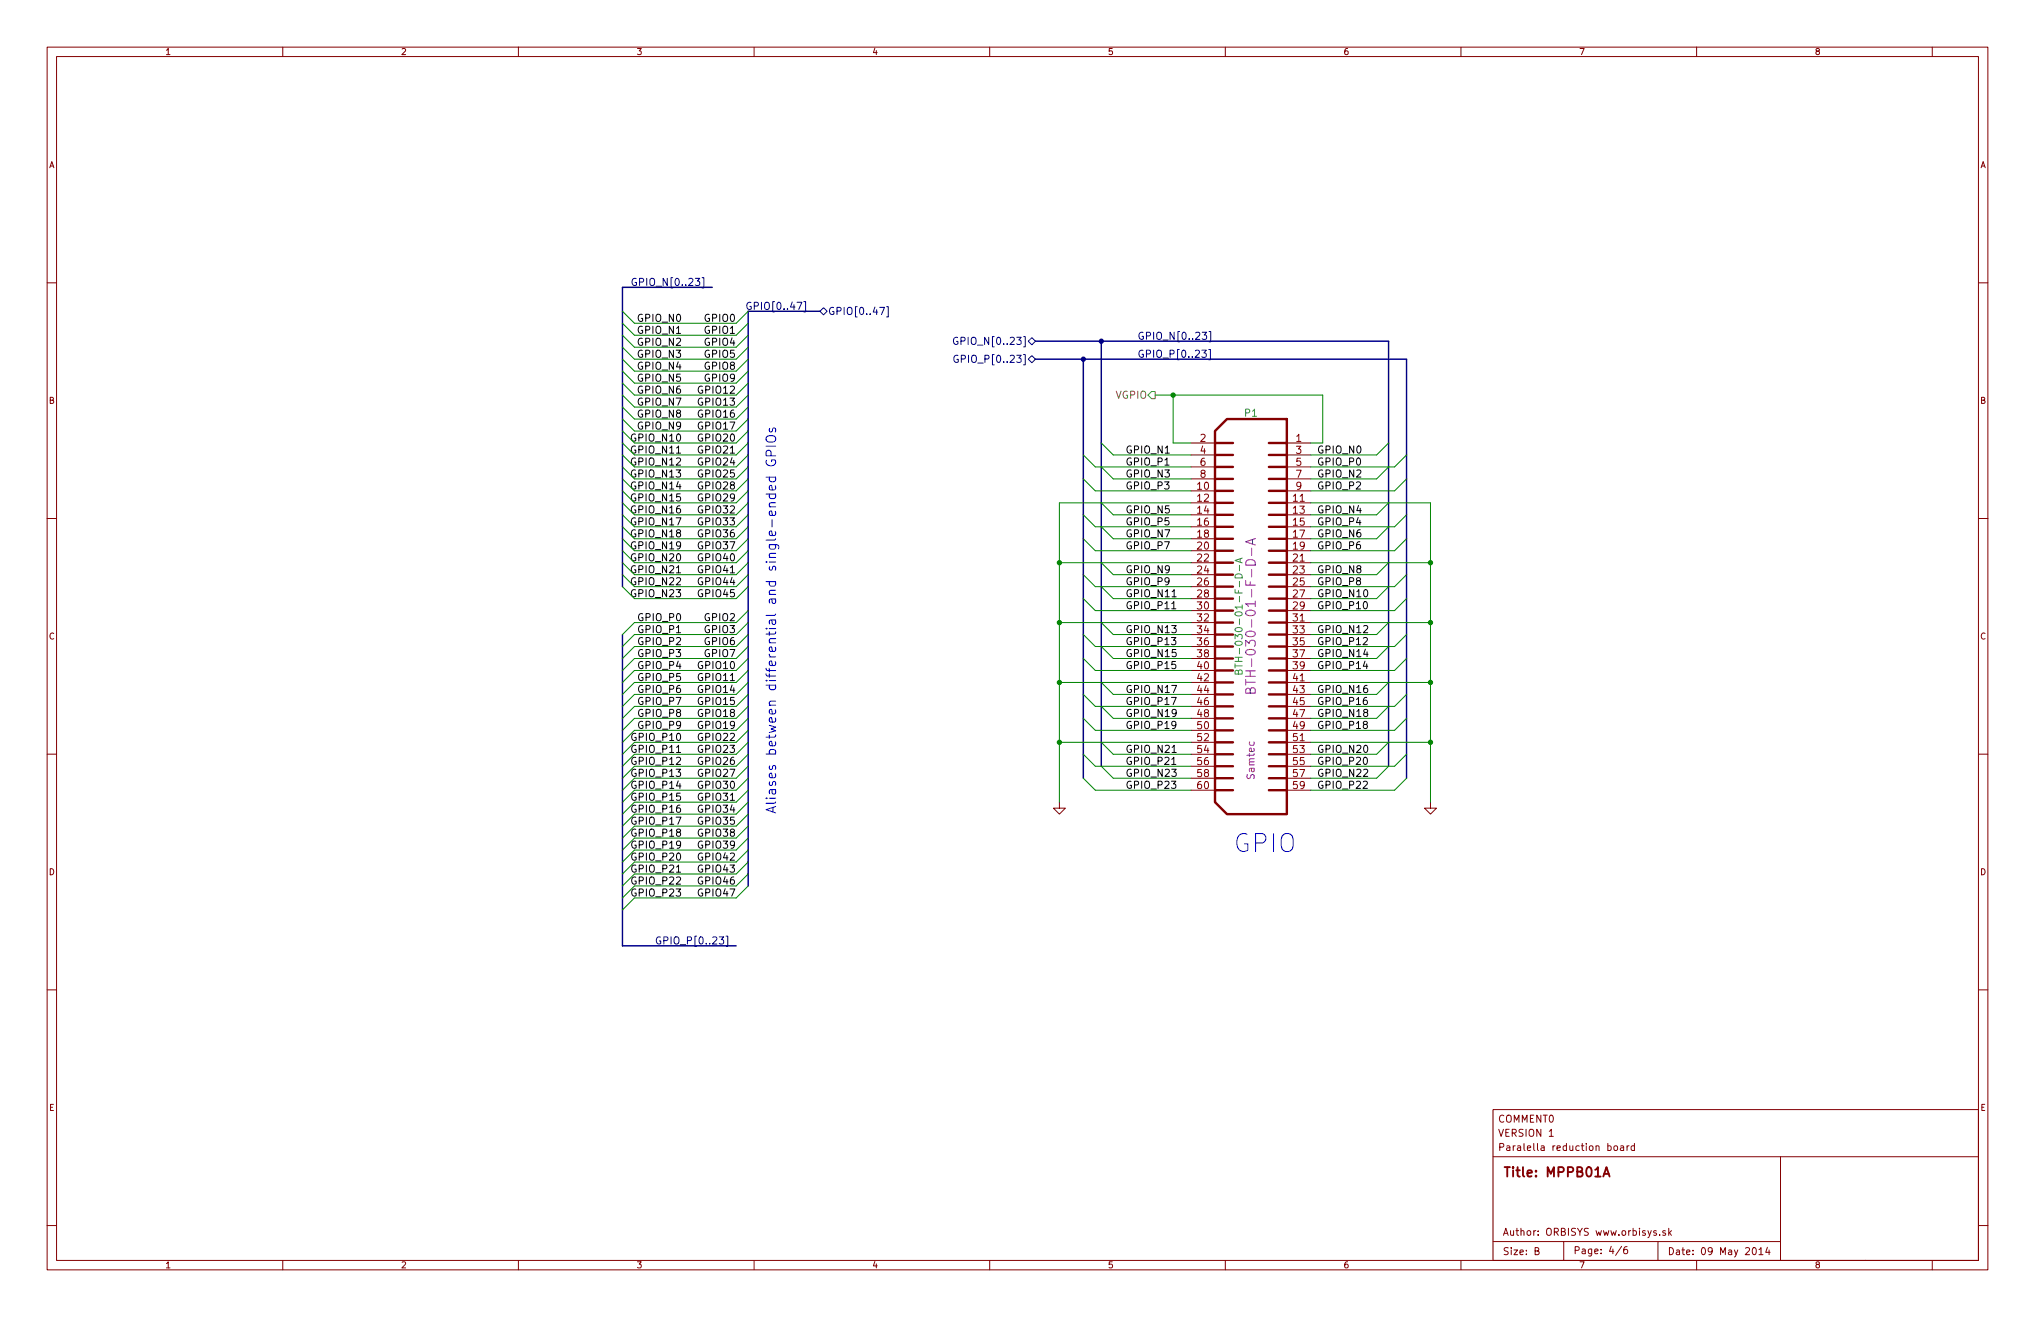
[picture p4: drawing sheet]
<svg xmlns="http://www.w3.org/2000/svg" width="432mm" height="279mm" viewBox="0 0 432 279" stroke-linecap="round" stroke-linejoin="round" font-family="sans-serif">
<g fill="none" stroke="#840000" stroke-width=".21">
<path d="M10 10h411.8v259.4h-411.8zM12 12h407.8v255.4h-407.8zM60 10v2M110 10v2M160 10v2M210 10v2M260 10v2M310 10v2M360 10v2M410 10v2M10 60h2M419.8 60h2"/>
<path d="M252.7 94h5.1M252.7 96.5h5.1M252.7 99.1h5.1M273 94h5.1M273 96.5h5.1M273 99.1h5.1M10 110h2M252.7 104.1h5.1M252.7 106.7h5.1M252.7 109.2h5.1M252.7 111.8h5.1M252.7 114.3h5.1"/>
<path d="M252.7 116.8h5.1M252.7 119.4h5.1M252.7 101.6h5.1M273 104.1h5.1M273 106.7h5.1M273 109.2h5.1M273 111.8h5.1M273 114.3h5.1M273 116.8h5.1M273 119.4h5.1M273 101.6h5.1M419.8 110h2"/>
<path d="M252.7 121.9h5.1M252.7 124.5h5.1M252.7 127h5.1M252.7 129.5h5.1M252.7 132.1h5.1M252.7 134.6h5.1M252.7 137.2h5.1M252.7 139.7h5.1M273 121.9h5.1M273 124.5h5.1M273 127h5.1M273 129.5h5.1"/>
<path d="M273 132.1h5.1M273 134.6h5.1M273 137.2h5.1M273 139.7h5.1M10 160h2M252.7 142.2h5.1M252.7 144.8h5.1M252.7 147.3h5.1M252.7 149.9h5.1M252.7 152.4h5.1M252.7 154.9h5.1M252.7 157.5h5.1"/>
<path d="M273 142.2h5.1M273 144.8h5.1M273 147.3h5.1M273 149.9h5.1M273 152.4h5.1M273 154.9h5.1M273 157.5h5.1M419.8 160h2M224.8 170.2v1.3h1.3l-1.3 1.2-1.3-1.2h1.3M252.7 160h5.1M252.7 162.6h5.1M252.7 165.1h5.1"/>
<path d="M252.7 167.6h5.1M273 160h5.1M273 162.6h5.1M273 165.1h5.1M273 167.6h5.1M303.5 170.2v1.3h1.3l-1.3 1.2-1.2-1.2h1.2M10 210h2M419.8 210h2M316.8 235.4h103v32h-103zM10 260h2M316.8 245.4h103M328.7 241.1h.9"/>
<path d="M341.2 243.1h.4l.3 .3-.2 .6h-.5M342.6 243.1h.3l.3 .3v.4l-.3 .3-.3-.1-.2-.2zM343.9 243.1h.5l.1 1M344.5 243.4l-.5 .1-.2 .2 .2 .4 .5-.1M345.2 243.1v1M345.7 243.1l-.5 .3M346.8 243.1h-.4l-.3 .3 .1 .6h.6M346.8 242.6v1.5M377.8 245.4v22M419.8 260h2M60 267.4v2M110 267.4v2"/>
<path d="M160 267.4v2M210 267.4v2M260 267.4v2M310 267.4v2M316.8 263.4h61M325.7 265.4l.7-.1 .1-.2-.1-.3-.7-.1v1.5h.6l.2-.2 .1-.3-.4-.3M331.8 263.4v4M344.1 264.4l-1.3 1.9M345.2 264.5h-.4a1.01 1.01 0 0 0 0 1.5l.5-.2 .1-.5-.3-.3h-.3l-.3 .3M351.4 261.1h-.3l-.2 .2v.2l.5 .1v.4h-.5M351.8 263.4v4M352.2 261.9v.2"/>
<path d="M353.4 261.1h-.4l-.2 .2 .1 .2 .5 .1v.4h-.6M354.1 260.6v1.5M354.2 261.5l.5 .6M354.7 261.1l-.6 .5M360 267.4v2M372 264.7h.2a.8 .8 0 0 1 .5 .7 .8 .8 0 0 1-.5 .8 1 1 0 0 1-.2-1.5zM373.2 265.1l.5-.4v1.5M373.2 266.2h.9M375 264.6l-.3 1.1h.9M375.4 265.2v1M395.8 267.4h.1M410 267.4v2"/>
</g>
<path d="M340.2 249.6l.7-2 .6 2M340.4 249h.9" fill="none" stroke="#840000" stroke-width=".4"/>
<g fill="none" stroke="#840000" stroke-width=".51">
<path d="M257.8 91.4l2.5-2.5h12.7v83.8h-12.7l-2.5-2.5zM257.8 99.1h3.8M257.8 96.5h3.8M257.8 94h3.8M269.2 99.1h3.8M269.2 96.5h3.8M269.2 94h3.8M257.8 119.4h3.8M257.8 116.8h3.8M257.8 114.3h3.8M257.8 111.8h3.8M257.8 109.2h3.8"/>
<path d="M257.8 106.7h3.8M257.8 104.1h3.8M257.8 101.6h3.8M269.2 119.4h3.8M269.2 116.8h3.8M269.2 114.3h3.8M269.2 111.8h3.8M269.2 109.2h3.8M269.2 106.7h3.8M269.2 104.1h3.8M269.2 101.6h3.8M257.8 139.7h3.8"/>
<path d="M257.8 137.2h3.8M257.8 134.6h3.8M257.8 132.1h3.8M257.8 129.5h3.8M257.8 127h3.8M257.8 124.5h3.8M257.8 121.9h3.8M269.2 139.7h3.8M269.2 137.2h3.8M269.2 134.6h3.8M269.2 132.1h3.8M269.2 129.5h3.8"/>
<path d="M269.2 127h3.8M269.2 124.5h3.8M269.2 121.9h3.8M257.8 157.5h3.8M257.8 154.9h3.8M257.8 152.4h3.8M257.8 149.9h3.8M257.8 147.3h3.8M257.8 144.8h3.8M257.8 142.2h3.8M269.2 157.5h3.8M269.2 154.9h3.8"/>
<path d="M269.2 152.4h3.8M269.2 149.9h3.8M269.2 147.3h3.8M269.2 144.8h3.8M269.2 142.2h3.8M257.8 167.6h3.8M257.8 165.1h3.8M257.8 162.6h3.8M257.8 160h3.8M269.2 167.6h3.8M269.2 165.1h3.8M269.2 162.6h3.8"/>
<path d="M269.2 160h3.8"/>
</g>
<path d="M263 119.9v1.2M263.1 118.5v.8M263.6 118.4l-1.5 .5 1.5 .5M262.1 140.8v.9M262.1 141.3h1.5M262.8 142.5l.3-.4 .3 .1 .2 .2v.6h-1.5l.1-.7 .3-.1 .2 .1 .1 .7" fill="none" stroke="#008484" stroke-width=".21"/>
<path d="M265.6 116.3v1.5M265.8 114.5v.9M266.3 114.3l-2 .6 2 .7M264.3 144.2v1.1M264.3 144.7h2M265.3 146.4a.54 .54 0 0 1 .5-.5 .54 .54 0 0 1 .5 .4v.8h-2v-.7l.2-.3 .4-.1 .3 .2 .1 .9" fill="none" stroke="#840084" stroke-width=".21"/>
<path d="M244.3 83.1h.8v1.5h-.8l-.7-.8z" fill="none" stroke="#848400" stroke-width=".21"/>
<g fill="none" stroke="#000084" stroke-width=".21">
<path d="M135 59.1a.71 .71 0 0 0-.9 .7 .71 .71 0 0 0 .9 .7l.1-.6h-.3M159.3 64.2a.71 .71 0 0 0-.9 .7 .71 .71 0 0 0 .9 .7l.1-.6h-.3M174 66l.8-.7 .7 .7-.7 .8zM186.7 65.2h1l-.7 1.5M188.1 65.1h.4v2.1h-.4M203.2 71.6a.71 .71 0 0 0-.9 .7 .71 .71 0 0 0 .9 .7l.1-.6h-.3M203.3 75.4a.71 .71 0 0 0-.9 .7 .71 .71 0 0 0 .9 .7v-.6h-.3M218.2 72.4l.7-.8 .8 .8-.8 .8zM218.2 76.2l.7-.8 .8 .8-.8 .8zM255 74.3h1l-.5 .6 .4 .1v.7l-.2 .1-.7-.1M255.1 70.5h.9l-.5 .6 .5 .1v.7l-.3 .1-.6-.1M256.5 74.1h.3v2.2h-.3"/>
<path d="M256.5 70.3h.4v2.2h-.4M140.1 198.8a.71 .71 0 0 0-.8 .7 .71 .71 0 0 0 .8 .7l.1-.6h-.3"/>
</g>
<path d="M248.6 129.2h.9M248.7 126.6h.9M248.7 159.6h.9M248.6 162.2h.9" fill="none" stroke="#000" stroke-width=".21"/>
<path d="M162.6 94.7h2M162.7 97.7a1 1 0 0 0 .7 1.2 1 1 0 0 0 1.2-.8l-.2-.5h-.7v.3M162.7 92.7a1.3 1.3 0 0 1 1.9 .2 .68 .68 0 0 1-.7 .9h-.7a.68 .68 0 0 1-.6-.4 .68 .68 0 0 1 .1-.7zM163.3 90.9l-.1 .5 .3 .3 .3-.1 .2-.7h.5v.8M163.6 96.7v-.8a.55 .55 0 0 0-.5-.4 .55 .55 0 0 0-.5 .4v.8h2M162.6 104.8h2M162.6 101.2h2M163.3 104.8l-.1 .6 .4 .4h.6l.3-.2v-.8M163.3 101.2l-.1 .6 .4 .4h.6l.3-.2v-.8M164.5 103.1l.1 .6-.3 .2-1-.1v-.7l.4-.1 .2 .9" fill="none" stroke="#0000c2" stroke-width=".21"/>
<path d="M151.1 61h-19v63.5M174 66h-15.3v122M219.7 76.2h78.7v88.9M219.7 72.4h74.9v90.2M229.9 76.2v88.9M233.7 72.4v90.2M132.1 134.6v66.1h24.1" fill="none" stroke="#000084" stroke-width=".3"/>
<g fill="none" stroke="#008400" stroke-width=".21">
<path d="M132.1 76.2l2.5 2.5h21.6l2.5-2.5M132.1 78.7l2.5 2.6h21.6l2.5-2.6M132.1 68.6l2.5 2.5h21.6l2.5-2.5M132.1 71.1l2.5 2.6h21.6l2.5-2.6M132.1 73.7l2.5 2.5h21.6l2.5-2.5M132.1 66l2.5 2.6h21.6l2.5-2.6M132.1 91.4l2.5 2.6h21.6l2.5-2.6M132.1 88.9l2.5 2.5h21.6l2.5-2.5M132.1 94l2.5 2.5h21.6l2.5-2.5M132.1 96.5l2.5 2.6h21.6l2.5-2.6M132.1 81.3l2.5 2.5h21.6l2.5-2.5M132.1 99.1l2.5 2.5h21.6l2.5-2.5"/>
<path d="M132.1 83.8l2.5 2.6h21.6l2.5-2.6M132.1 86.4l2.5 2.5h21.6l2.5-2.5M229.9 96.5l2.5 2.6h20.3M233.7 94l2.5 2.5h16.5M233.7 99.1l2.5 2.5h16.5M245.1 83.8h35.6v10.2h-2.6M248.9 83.8v10.2h3.8M294.6 94l-2.5 2.5h-14M294.6 99.1l-2.5 2.5h-14M298.4 96.5l-2.5 2.6h-17.8M132.1 109.2l2.5 2.6h21.6l2.5-2.6M132.1 116.8l2.5 2.6h21.6l2.5-2.6"/>
<path d="M132.1 104.1l2.5 2.6h21.6l2.5-2.6M132.1 101.6l2.5 2.5h21.6l2.5-2.5M132.1 106.7l2.5 2.5h21.6l2.5-2.5M132.1 114.3l2.5 2.5h21.6l2.5-2.5M132.1 111.8l2.5 2.5h21.6l2.5-2.5M132.1 119.4l2.5 2.5h21.6l2.5-2.5M224.8 119.4h27.9M229.9 109.2l2.5 2.6h20.3M229.9 101.6l2.5 2.5h20.3M229.9 114.3l2.5 2.5h20.3M233.7 106.7l2.5 2.5h16.5M233.7 111.8l2.5 2.5h16.5"/>
<path d="M233.7 119.4l2.5 2.5h16.5M252.7 106.7h-27.9v63.5M278.1 119.4h25.4M278.1 106.7h25.4v63.5M294.6 106.7l-2.5 2.5h-14M294.6 111.8l-2.5 2.5h-14M294.6 119.4l-2.5 2.5h-14M298.4 109.2l-2.5 2.6h-17.8M298.4 101.6l-2.5 2.5h-17.8M298.4 114.3l-2.5 2.5h-17.8M132.1 124.5l2.5 2.5h21.6l2.5-2.5M132.1 121.9l2.5 2.6h21.6l2.5-2.6"/>
<path d="M158.7 129.5l-2.5 2.6h-21.6l-2.5 2.5M158.7 134.6l-2.5 2.6h-21.6l-2.5 2.5M158.7 139.7l-2.5 2.5h-21.6l-2.5 2.6M158.7 132.1l-2.5 2.5h-21.6l-2.5 2.6M158.7 137.2l-2.5 2.5h-21.6l-2.5 2.5M224.8 132.1h27.9M229.9 134.6l2.5 2.6h20.3M229.9 139.7l2.5 2.5h20.3M229.9 121.9l2.5 2.6h20.3M229.9 127l2.5 2.5h20.3M233.7 124.5l2.5 2.5h16.5M233.7 132.1l2.5 2.5h16.5"/>
<path d="M233.7 137.2l2.5 2.5h16.5M278.1 132.1h25.4M294.6 124.5l-2.5 2.5h-14M294.6 132.1l-2.5 2.5h-14M294.6 137.2l-2.5 2.5h-14M298.4 134.6l-2.5 2.6h-17.8M298.4 139.7l-2.5 2.5h-17.8M298.4 121.9l-2.5 2.6h-17.8M298.4 127l-2.5 2.5h-17.8M158.7 147.3l-2.5 2.6h-21.6l-2.5 2.5M158.7 157.5l-2.5 2.5h-21.6l-2.5 2.6M158.7 152.4l-2.5 2.5h-21.6l-2.5 2.6"/>
<path d="M158.7 149.9l-2.5 2.5h-21.6l-2.5 2.5M158.7 142.2l-2.5 2.6h-21.6l-2.5 2.5M158.7 144.8l-2.5 2.5h-21.6l-2.5 2.6M158.7 154.9l-2.5 2.6h-21.6l-2.5 2.5M224.8 144.8h27.9M224.8 157.5h27.9M229.9 147.3l2.5 2.6h20.3M229.9 152.4l2.5 2.5h20.3M233.7 157.5l2.5 2.5h16.5M233.7 149.9l2.5 2.5h16.5M233.7 144.8l2.5 2.5h16.5M278.1 144.8h25.4"/>
<path d="M278.1 157.5h25.4M294.6 157.5l-2.5 2.5h-14M294.6 149.9l-2.5 2.5h-14M294.6 144.8l-2.5 2.5h-14M298.4 147.3l-2.5 2.6h-17.8M298.4 152.4l-2.5 2.5h-17.8M158.7 165.1l-2.5 2.5h-21.6l-2.5 2.6M158.7 162.6l-2.5 2.5h-21.6l-2.5 2.5M158.7 177.8l-2.5 2.5h-21.6l-2.5 2.6M158.7 172.7l-2.5 2.6h-21.6l-2.5 2.5M158.7 175.3l-2.5 2.5h-21.6l-2.5 2.5M158.7 160l-2.5 2.6h-21.6l-2.5 2.5"/>
<path d="M158.7 167.6l-2.5 2.6h-21.6l-2.5 2.5M158.7 170.2l-2.5 2.5h-21.6l-2.5 2.6M229.9 165.1l2.5 2.5h20.3M229.9 160l2.5 2.6h20.3M233.7 162.6l2.5 2.5h16.5M294.6 162.6l-2.5 2.5h-14M298.4 165.1l-2.5 2.5h-17.8M298.4 160l-2.5 2.6h-17.8M158.7 182.9l-2.5 2.5h-21.6l-2.5 2.6M158.7 188l-2.5 2.5h-21.6l-2.5 2.5M158.7 185.4l-2.5 2.6h-21.6l-2.5 2.5M158.7 180.3l-2.5 2.6h-21.6l-2.5 2.5"/>
</g>
<g fill="#008400" stroke="#008400" stroke-width=".21">
<circle cx="224.8" cy="144.8" r=".46"/>
<circle cx="303.5" cy="157.5" r=".46"/>
<circle cx="248.9" cy="83.8" r=".46"/>
<circle cx="224.8" cy="157.5" r=".46"/>
<circle cx="303.5" cy="132.1" r=".46"/>
<circle cx="303.5" cy="119.4" r=".46"/>
<circle cx="303.5" cy="144.8" r=".46"/>
<circle cx="224.8" cy="132.1" r=".46"/>
<circle cx="224.8" cy="119.4" r=".46"/>
</g>
<g fill="#000084" stroke="#000084" stroke-width=".21">
<circle cx="229.9" cy="76.2" r=".46"/>
<circle cx="233.7" cy="72.4" r=".46"/>
</g>
<text font-size="5.3" fill="#0000c2" x="261.6" y="180.8">GPIO</text>
<text font-size="2.8" fill="#840084" x="266.4" y="142.9" transform="rotate(-90 266.4 142.9)">BTH-030-01-F-D-A</text>
<text font-size="2.8" fill="#0000c2" x="164.7" y="172.7" transform="rotate(-90 164.7 172.7)">Aliases between differential and single-ended GPIOs</text>
<text font-size="2.8" fill="#840000" x="318.8" y="249.7">Title: MPPB01A</text>
<g font-size="2.1" fill="#000084">
<text x="135.7" y="60.6">GPIO_N[0..23]</text>
<text x="160" y="65.7">GPIO[0..47]</text>
<text x="175.6" y="66.8">GPIO[0..47]</text>
<text x="203.9" y="73.2">GPIO_N[0..23]</text>
<text x="204" y="77">GPIO_P[0..23]</text>
<text x="241.3" y="75.9">GPIO_P[0..23]</text>
<text x="241.3" y="72.1">GPIO_N[0..23]</text>
<text x="140.9" y="200.3">GPIO_P[0..23]</text>
</g>
<g font-size="2.1">
<text x="135.6" y="70.8">GPIO_N1</text>
<text x="135.6" y="68.3">GPIO_N0</text>
<text x="149.7" y="70.8">GPIO1</text>
<text x="149.7" y="68.3">GPIO0</text>
<text x="135.6" y="75.9">GPIO_N3</text>
<text x="135.6" y="73.3">GPIO_N2</text>
<text x="149.7" y="75.9">GPIO5</text>
<text x="149.7" y="73.3">GPIO4</text>
<text x="135.6" y="83.5">GPIO_N6</text>
<text x="135.6" y="81">GPIO_N5</text>
<text x="135.6" y="78.4">GPIO_N4</text>
<text x="148.5" y="83.5">GPIO12</text>
<text x="149.7" y="78.4">GPIO8</text>
<text x="149.7" y="81">GPIO9</text>
<text x="135.6" y="86">GPIO_N7</text>
<text x="135.6" y="88.6">GPIO_N8</text>
<text x="148.5" y="88.6">GPIO16</text>
<text x="148.5" y="86">GPIO13</text>
<text x="134.4" y="93.7">GPIO_N10</text>
<text x="135.6" y="91.1">GPIO_N9</text>
<text x="148.5" y="91.1">GPIO17</text>
<text x="148.5" y="93.7">GPIO20</text>
<text x="134.4" y="101.3">GPIO_N13</text>
<text x="134.4" y="98.7">GPIO_N12</text>
<text x="134.4" y="96.2">GPIO_N11</text>
<text x="148.5" y="96.2">GPIO21</text>
<text x="148.5" y="98.7">GPIO24</text>
<text x="148.5" y="101.3">GPIO25</text>
<text x="238.8" y="96.2">GPIO_N1</text>
<text x="238.8" y="101.3">GPIO_N3</text>
<text x="238.8" y="98.7">GPIO_P1</text>
<text x="279.4" y="101.3">GPIO_N2</text>
<text x="279.4" y="98.7">GPIO_P0</text>
<text x="279.4" y="96.2">GPIO_N0</text>
<text x="134.4" y="106.4">GPIO_N15</text>
<text x="134.4" y="103.8">GPIO_N14</text>
<text x="148.5" y="106.4">GPIO29</text>
<text x="148.5" y="103.8">GPIO28</text>
<text x="238.8" y="103.8">GPIO_P3</text>
<text x="279.4" y="103.8">GPIO_P2</text>
<text x="134.4" y="111.4">GPIO_N17</text>
<text x="134.4" y="114">GPIO_N18</text>
<text x="134.4" y="108.9">GPIO_N16</text>
<text x="148.5" y="111.4">GPIO33</text>
<text x="148.5" y="108.9">GPIO32</text>
<text x="148.5" y="114">GPIO36</text>
<text x="238.8" y="114">GPIO_N7</text>
<text x="238.8" y="111.4">GPIO_P5</text>
<text x="238.8" y="108.9">GPIO_N5</text>
<text x="279.4" y="114">GPIO_N6</text>
<text x="279.4" y="108.9">GPIO_N4</text>
<text x="279.4" y="111.4">GPIO_P4</text>
<text x="134.4" y="116.5">GPIO_N19</text>
<text x="134.4" y="119.1">GPIO_N20</text>
<text x="148.5" y="116.5">GPIO37</text>
<text x="148.5" y="119.1">GPIO40</text>
<text x="238.8" y="116.5">GPIO_P7</text>
<text x="279.4" y="116.5">GPIO_P6</text>
<text x="134.4" y="121.6">GPIO_N21</text>
<text x="134.4" y="124.1">GPIO_N22</text>
<text x="148.5" y="124.1">GPIO44</text>
<text x="148.5" y="121.6">GPIO41</text>
<text x="238.8" y="124.1">GPIO_P9</text>
<text x="238.8" y="121.6">GPIO_N9</text>
<text x="279.4" y="124.1">GPIO_P8</text>
<text x="279.4" y="121.6">GPIO_N8</text>
<text x="134.4" y="126.7">GPIO_N23</text>
<text x="135.7" y="131.8">GPIO_P0</text>
<text x="148.5" y="126.7">GPIO45</text>
<text x="149.7" y="131.8">GPIO2</text>
<text x="238.8" y="126.7">GPIO_N11</text>
<text x="238.8" y="129.2">GPIO_P11</text>
<text x="279.4" y="126.7">GPIO_N10</text>
<text x="279.4" y="129.2">GPIO_P10</text>
<text x="135.7" y="136.8">GPIO_P2</text>
<text x="135.7" y="134.3">GPIO_P1</text>
<text x="149.7" y="134.3">GPIO3</text>
<text x="149.7" y="136.8">GPIO6</text>
<text x="238.8" y="134.3">GPIO_N13</text>
<text x="238.8" y="136.8">GPIO_P13</text>
<text x="279.4" y="134.3">GPIO_N12</text>
<text x="279.4" y="136.8">GPIO_P12</text>
<text x="135.7" y="139.4">GPIO_P3</text>
<text x="135.7" y="141.9">GPIO_P4</text>
<text x="148.5" y="141.9">GPIO10</text>
<text x="149.7" y="139.4">GPIO7</text>
<text x="238.8" y="141.9">GPIO_P15</text>
<text x="238.8" y="139.4">GPIO_N15</text>
<text x="279.4" y="141.9">GPIO_P14</text>
<text x="279.4" y="139.4">GPIO_N14</text>
<text x="135.7" y="144.5">GPIO_P5</text>
<text x="135.7" y="147">GPIO_P6</text>
<text x="135.7" y="149.5">GPIO_P7</text>
<text x="148.5" y="144.5">GPIO11</text>
<text x="148.5" y="149.5">GPIO15</text>
<text x="148.5" y="147">GPIO14</text>
<text x="238.8" y="147">GPIO_N17</text>
<text x="238.8" y="149.5">GPIO_P17</text>
<text x="279.4" y="149.5">GPIO_P16</text>
<text x="279.4" y="147">GPIO_N16</text>
<text x="135.7" y="152.1">GPIO_P8</text>
<text x="135.7" y="154.6">GPIO_P9</text>
<text x="148.5" y="154.6">GPIO19</text>
<text x="148.5" y="152.1">GPIO18</text>
<text x="238.8" y="152.1">GPIO_N19</text>
<text x="238.8" y="154.6">GPIO_P19</text>
<text x="279.4" y="154.6">GPIO_P18</text>
<text x="279.4" y="152.1">GPIO_N18</text>
<text x="134.5" y="157.2">GPIO_P10</text>
<text x="134.5" y="159.7">GPIO_P11</text>
<text x="148.5" y="159.7">GPIO23</text>
<text x="148.5" y="157.2">GPIO22</text>
<text x="238.8" y="159.7">GPIO_N21</text>
<text x="279.4" y="159.7">GPIO_N20</text>
<text x="134.5" y="164.8">GPIO_P13</text>
<text x="134.5" y="162.2">GPIO_P12</text>
<text x="134.5" y="167.3">GPIO_P14</text>
<text x="148.5" y="167.3">GPIO30</text>
<text x="148.5" y="164.8">GPIO27</text>
<text x="148.5" y="162.2">GPIO26</text>
<text x="238.8" y="162.2">GPIO_P21</text>
<text x="238.8" y="167.3">GPIO_P23</text>
<text x="238.8" y="164.8">GPIO_N23</text>
<text x="279.4" y="167.3">GPIO_P22</text>
<text x="279.4" y="164.8">GPIO_N22</text>
<text x="279.4" y="162.2">GPIO_P20</text>
<text x="134.5" y="172.4">GPIO_P16</text>
<text x="134.5" y="169.9">GPIO_P15</text>
<text x="148.5" y="172.4">GPIO34</text>
<text x="148.5" y="169.9">GPIO31</text>
<text x="134.5" y="177.5">GPIO_P18</text>
<text x="134.5" y="174.9">GPIO_P17</text>
<text x="148.5" y="174.9">GPIO35</text>
<text x="148.5" y="177.5">GPIO38</text>
<text x="134.5" y="180">GPIO_P19</text>
<text x="134.5" y="182.6">GPIO_P20</text>
<text x="134.5" y="185.1">GPIO_P21</text>
<text x="148.5" y="182.6">GPIO42</text>
<text x="148.5" y="185.1">GPIO43</text>
<text x="148.5" y="180">GPIO39</text>
<text x="134.5" y="187.6">GPIO_P22</text>
<text x="134.5" y="190.2">GPIO_P23</text>
<text x="148.5" y="187.6">GPIO46</text>
<text x="148.5" y="190.2">GPIO47</text>
</g>
<text font-size="2.1" fill="#848400" x="236.7" y="84.6">VGPIO</text>
<g font-size="2.1" fill="#008484">
<text x="264.1" y="88.4">P1</text>
<text x="263.7" y="139.9" transform="rotate(-90 263.7 139.9)">BTH-030-01-F-D-A</text>
</g>
<g font-size="2.1" fill="#840000">
<text x="254.7" y="93.7">2</text>
<text x="275" y="93.7">1</text>
<text x="254.7" y="96.3">4</text>
<text x="254.7" y="98.8">6</text>
<text x="254.7" y="101.3">8</text>
<text x="275" y="96.3">3</text>
<text x="275" y="98.8">5</text>
<text x="275" y="101.3">7</text>
<text x="254.1" y="103.9">10</text>
<text x="254.1" y="106.4">12</text>
<text x="274.4" y="106.4">11</text>
<text x="275" y="103.9">9</text>
<text x="254.1" y="109">14</text>
<text x="254.1" y="111.5">16</text>
<text x="274.4" y="109">13</text>
<text x="274.4" y="111.5">15</text>
<text x="254.1" y="114">18</text>
<text x="254.1" y="116.6">20</text>
<text x="254.1" y="119.1">22</text>
<text x="274.4" y="114">17</text>
<text x="274.4" y="116.6">19</text>
<text x="274.4" y="119.1">21</text>
<text x="254.1" y="121.7">24</text>
<text x="254.1" y="124.2">26</text>
<text x="274.4" y="121.7">23</text>
<text x="274.4" y="124.2">25</text>
<text x="254.1" y="126.7">28</text>
<text x="254.1" y="129.3">30</text>
<text x="254.1" y="131.8">32</text>
<text x="274.4" y="126.7">27</text>
<text x="274.4" y="129.3">29</text>
<text x="274.4" y="131.8">31</text>
<text x="254.1" y="134.4">34</text>
<text x="254.1" y="136.9">36</text>
<text x="274.4" y="134.4">33</text>
<text x="274.4" y="136.9">35</text>
<text x="254.1" y="139.4">38</text>
<text x="254.1" y="142">40</text>
<text x="274.4" y="139.4">37</text>
<text x="274.4" y="142">39</text>
<text x="254.1" y="144.5">42</text>
<text x="254.1" y="147.1">44</text>
<text x="254.1" y="149.6">46</text>
<text x="274.4" y="144.5">41</text>
<text x="274.4" y="147.1">43</text>
<text x="274.4" y="149.6">45</text>
<text x="254.1" y="152.1">48</text>
<text x="254.1" y="154.7">50</text>
<text x="274.4" y="152.1">47</text>
<text x="274.4" y="154.7">49</text>
<text x="254.1" y="157.2">52</text>
<text x="254.1" y="159.8">54</text>
<text x="274.4" y="157.2">51</text>
<text x="274.4" y="159.8">53</text>
<text x="254.1" y="162.3">56</text>
<text x="254.1" y="164.8">58</text>
<text x="254.1" y="167.4">60</text>
<text x="274.4" y="162.3">55</text>
<text x="274.4" y="164.8">57</text>
<text x="274.4" y="167.4">59</text>
<text x="317.8" y="238.1">COMMENT0</text>
<text x="317.8" y="241.1">VERSION 1</text>
<text x="317.8" y="244.1">Paralella reduction board</text>
<text x="318.8" y="262.1">Author: ORBISYS www.orbisys.sk</text>
<text x="318.8" y="266.2">Size: B</text>
<text x="333.8" y="266">Page: 4/6</text>
<text x="353.8" y="266.2">Date: 09 May 2014</text>
</g>
<text font-size="2.1" fill="#840084" x="266.2" y="165.1" transform="rotate(-90 266.2 165.1)">Samtec</text>
<g font-size="1.8" fill="#840000">
<text x="35" y="11.7">1</text>
<text x="85" y="11.7">2</text>
<text x="135" y="11.7">3</text>
<text x="185" y="11.7">4</text>
<text x="235" y="11.7">5</text>
<text x="285" y="11.7">6</text>
<text x="335" y="11.7">7</text>
<text x="385" y="11.7">8</text>
<text x="10.3" y="35.6">A</text>
<text x="420.1" y="35.6">A</text>
<text x="10.3" y="85.7">B</text>
<text x="420.1" y="85.7">B</text>
<text x="10.3" y="135.6">C</text>
<text x="420.1" y="135.6">C</text>
<text x="10.3" y="185.7">D</text>
<text x="420.1" y="185.7">D</text>
<text x="10.4" y="235.7">E</text>
<text x="420.2" y="235.7">E</text>
<text x="35" y="269.1">1</text>
<text x="85" y="269.1">2</text>
<text x="135" y="269.1">3</text>
<text x="185" y="269.1">4</text>
<text x="235" y="269.1">5</text>
<text x="285" y="269.1">6</text>
<text x="335" y="269.1">7</text>
<text x="385" y="269.1">8</text>
</g>
</svg>
